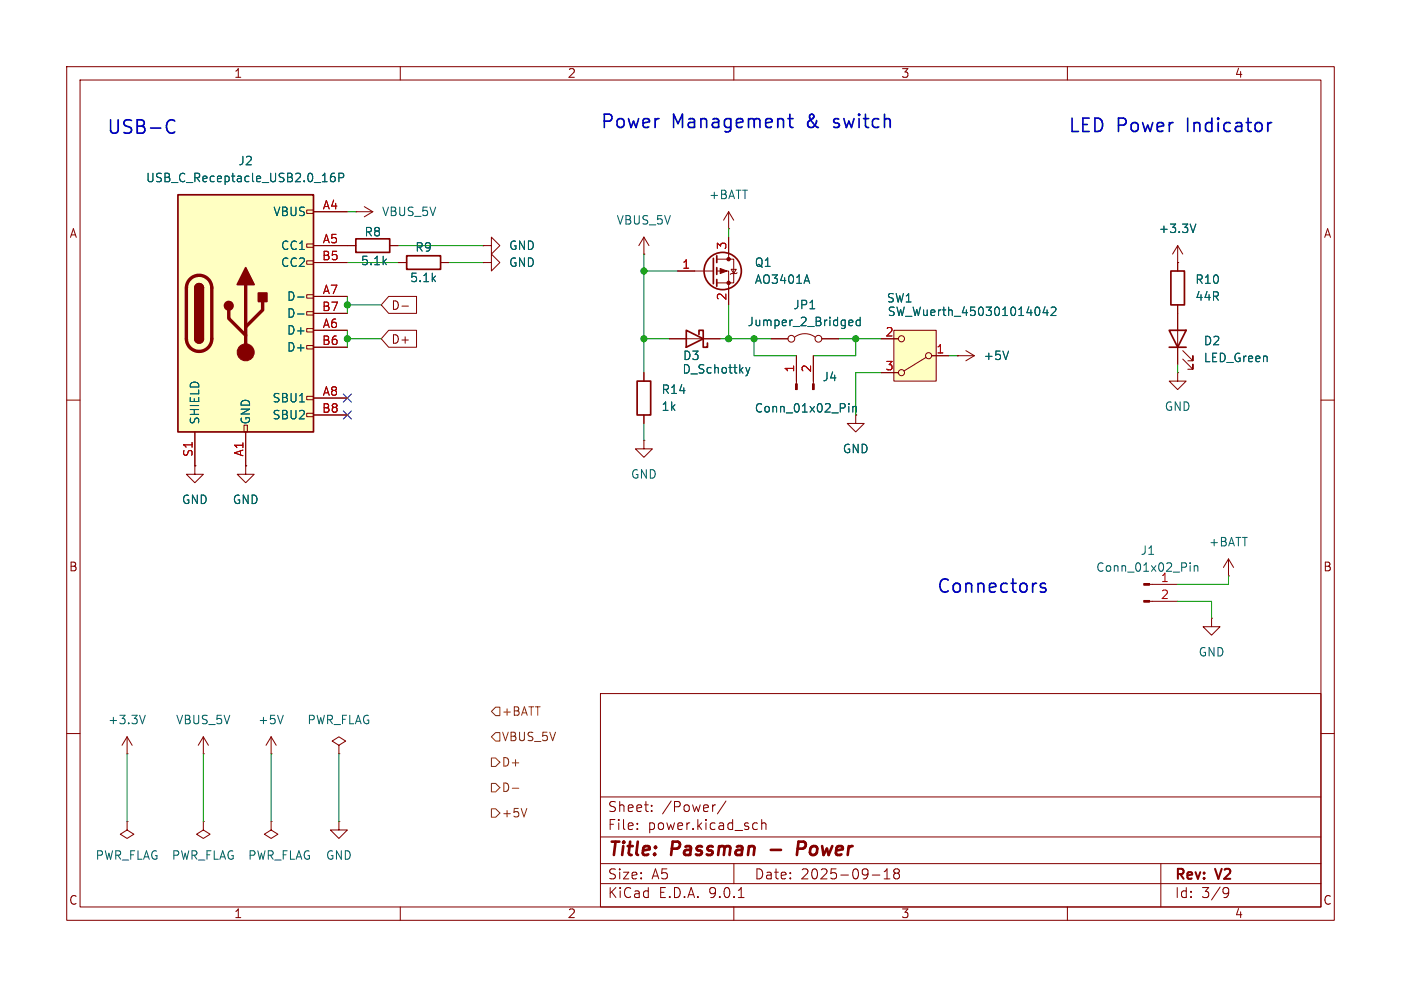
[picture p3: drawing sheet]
<svg xmlns="http://www.w3.org/2000/svg" width="210mm" height="148mm" viewBox="0 0 210 148" stroke-linecap="round" stroke-linejoin="round" font-family="sans-serif">
<g fill="none" stroke="#840000" stroke-width=".15">
<path d="M10 10h190v128h-190zM12 12h186v124h-186zM60 10v2M110 10v2M160 10v2M52.1 36.8h1.2M53.3 31.8h.1M53.3 31.8h2.6M54.6 31l1.3 .8M55.9 31.8l-1.3 .7M58.4 36.8h1.3M59.7 39.4h1.3"/>
<path d="M66 39.4h1.3M72.4 39.4h1.3v-1.3l1.2 1.3-1.2 1.2v-1.2M72.4 39.4h.1M72.4 36.8h1.3v-1.2l1.2 1.2-1.2 1.3v-1.3M72.4 36.8h.1M176.5 39.4h.1M176.5 36.8v3.8M176.5 36.8l-.7 1.3M176.5 36.8l.8 1.3M96.5 55.9v1.3M119.4 53.3v4.3M121.9 53.3v4.3"/>
<path d="M143.5 53.3h.1M143.5 53.3h2.5M144.8 52.6l1.2 .7M146 53.3l-1.2 .8M176.5 55.9v1.3h1.3l-1.3 1.2-1.2-1.2h1.2M176.5 55.9h.1M176.5 45.7v8.9M177.3 53.8l1.5 1.6v-.8v.8h-.7M177.3 52.6l1.5 1.5v-.8v.8h-.7M10 60h2M96.5 62.2v1.3M198 60h2"/>
<path d="M10 110h2M19 113h.1M19 110.5l-.7 1.3M19 110.5l.8 1.3M19 110.5v2.5M30.5 113h.1M30.5 110.5l-.8 1.3M30.5 110.5l.7 1.3M30.5 110.5v2.5M90 104h108v32h-108zM90 119.5h108M198 110h2"/>
<path d="M19 123.2v1.3l1.1 .6-1.1 .6-1-.6 1-.6M19 123.2h.1M30.5 123.2v1.3l1 .6-1 .6-1-.6 1-.6M30.5 123.2h.1M60 136v2M90 132.5h108M90 129.5h108M90 125.5h108M95.5 124.2v.2M95.5 123.5v.1M97.7 121.5v.2M97.7 120.8v.1"/>
<path d="M107.3 120.7l-.3 .1M108.8 120.1l-1.3 1.9M110 136v2M110 129.5v3M110.7 134.6h.8M113.1 123.4l.4 .1M113.5 124.3l-.4 .1M114.2 123.5a.37 .37 0 0 1 .6 .1v.8M114.2 122.9v1.5M130.8 131.2h1.1M132.5 131.8h.9M132.5 130.7l.5-.4v1.5"/>
<path d="M134.3 130.9l-.3 .3v.4l.3 .2 .4-.1 .1-.2v-.4l-.3-.2M134.3 130.9l-.3-.3v-.2l.3-.1 .4 .1 .1 .2v.2l-.3 .1M134.3 130.9h.2M160 136v2M174 129.5v6.5M183.6 133.1h.3l.2 .1a.99 .99 0 0 1-.3 1.4h-.3M184.2 133.7l-.3 .3h-.3"/>
</g>
<path d="M115.5 127.4h1.6M120.5 126.2h-.8l-.3 2M120.5 127.2l-.9 .1" fill="none" stroke="#840000" stroke-width=".4"/>
<g fill="#840000" stroke="#840000" stroke-width=".15">
<path d="M119.3 57.6h.2v.8h-.2z"/>
<path d="M121.8 57.6h.2v.8h-.2z"/>
</g>
<path d="M179.3 33.6l-.5 1.3M151.2 52.6l-.4 1.3M127.2 60.5v.1M127.2 60.9v.9M127.8 60.9v.9M127.8 61.1l.2-.2 .3 .1 .1 .8M21.8 107.3l-.5 1.2" fill="none" stroke="#006464" stroke-width=".15"/>
<path d="M53.3 35.8h5.1v2h-5.1zM61 38.4h5v2h-5zM95.5 57.2h2v5h-2zM175.3 49.5h2.5l-1.3 2.6zM175.3 52.1h2.5M175.5 40.6h2v5.1h-2z" fill="none" stroke="#840000" stroke-width=".25"/>
<path d="M134 49.5h6.3v7.7h-6.3z" fill="#ffffc2"/>
<g fill="none" stroke="#840000" stroke-width=".15">
<path d="M132.1 55.9h2.5M132.1 50.8h2.5M134 49.5h6.3v7.7h-6.3zM138.8 53.6l-3.3 2M139.7 53.3h2.5M29.2 69.9v1.2h1.3l-1.3 1.3-1.3-1.3h1.3M29.2 69.9h.1M36.8 69.9v1.2h1.3l-1.3 1.3-1.2-1.3h1.2M36.8 69.9h.1M128.3 62.2v1.3h1.2l-1.2 1.3-1.3-1.3h1.3M128.3 62.2h.1M181.6 92.7v1.3h1.3l-1.3 1.3-1.3-1.3h1.3"/>
<path d="M181.6 92.7h.1M184.1 86.4h.1M184.1 83.8l-.7 1.3M184.1 83.8l.8 1.3M184.1 83.8v2.6"/>
<circle cx="135.1" cy="55.9" r=".46"/>
<circle cx="135.1" cy="50.8" r=".46"/>
<circle cx="139.2" cy="53.3" r=".46"/>
</g>
<path d="M155.8 46.3v.8M156.7 46l-.4 .9h.8M157 46.5v.8M157.6 46.2l.4-.2 .2 .2 .1 .2-.8 .9h.8" fill="none" stroke="#006464" stroke-width=".15"/>
<path d="M26.7 29.2h20.3v35.6h-20.3z" fill="#ffffc2"/>
<g fill="none" stroke="#840000" stroke-width=".15">
<path d="M46 31.5h1v.5h-1zM46 36.6h1v.5h-1zM46 39.1h1v.5h-1zM47 31.8h5.1M47 36.8h6.3M47 39.4h5.1M58.4 36.8h1.3M59.7 39.4h1.3M66 39.4h1.3M72.4 39.4h.1M72.4 36.8h.1M96.5 38.1h.1"/>
<path d="M96.5 35.6l-.7 1.2M96.5 35.6l.8 1.2M96.5 35.6v2.5M107.4 38.9h2.6v3.5h-2.6M109.2 34.3h.1M109.2 31.8l-.7 1.2M109.2 31.8l.8 1.2M109.2 31.8v2.5M109.2 35.6v3.3M176.5 39.4h.1M176.5 39.4v1.2M46 44.2h1v.5h-1z"/>
<path d="M46 46.7h1v.5h-1zM46 49.3h1v.5h-1zM46 51.8h1v.5h-1zM46 59.4h1v.5h-1zM47 44.5h5.1M47 47h5.1M47 49.5h5.1M47 52.1h5.1M47 59.7h5.1M58.3 49.5h4.1v2.6h-4.1l-1.2-1.3zM58.3 44.4h4.1v2.6h-4.1l-1.2-1.3zM60.3 45.9h.9"/>
<path d="M96.5 55.9v1.3M100.3 50.8h7.6M101.6 40.6h5.3M107.4 40.6h1.8v5.1M109.6 40.4h.8l-.4 .6zM110.5 40.9l-.1 .1h-.8l-.1 .1M115.6 50.8h2.5M119.1 50.5a2.54 2.54 0 0 1 3.1 0M119.4 53.3v3.9M121.9 53.3v3.9M123.2 50.8h2.5M132.1 50.8h2.5"/>
<path d="M132.1 55.9h2.5M139.7 53.3h2.5M143.5 53.3h.1M176.5 45.7v3.8M176.5 52.1v2.5M29.2 69.9h.1M29.2 64.8v5.1M36.6 63.8h.5v1h-.5zM36.8 69.9h.1M36.8 64.8v5.1M46 62h1v.5h-1zM47 62.2h5.1"/>
<path d="M96.5 66v1.3h1.3l-1.3 1.3-1.3-1.3h1.3M96.5 66h.1M96.5 62.2v1.3M128.3 62.2h.1M172.3 87.6h4.2M172.3 90.2h4.2M40.6 113h.1M40.6 110.5l-.7 1.3M40.6 110.5l.8 1.3M40.6 110.5v2.5M50.8 111.8l1-.7-1-.6-1 .6 1 .7v1.2M50.8 113h.1"/>
<path d="M40.6 123.2v1.3l1.1 .6-1.1 .6-1-.6 1-.6M40.6 123.2h.1M50.8 123.2v1.3h1.3l-1.3 1.2-1.3-1.2h1.3M50.8 123.2h.1"/>
<circle cx="118.6" cy="50.8" r=".51"/>
<circle cx="122.7" cy="50.8" r=".51"/>
</g>
<g fill="none" stroke="#840000" stroke-width=".25">
<path d="M26.7 29.2h20.3v35.6h-20.3zM106.9 38.7v3.8M107.4 38.4v1M29.2 43.2a.64 .64 0 0 1 .6-.7 .64 .64 0 0 1 .7 .7M29.2 50.8a.64 .64 0 0 0 .6 .6 .64 .64 0 0 0 .7-.6M102.9 49.5l2.5 1.3-2.5 1.3zM104.8 50.2v-.7h.6v2.6h.6v-.7M107.4 40.1v1M107.4 41.9v1"/>
<circle cx="108.3" cy="40.6" r="2.79"/>
</g>
<path d="M28.5 41.8a1.9 1.9 0 0 1 2.1-.4 1.9 1.9 0 0 1 1.1 1.8v7.6a1.91 1.91 0 0 1-1.9 1.9 1.91 1.91 0 0 1-1.9-1.9v-7.8a1.9 1.9 0 0 1 .6-1.2zM34.3 46.5v1.3l2.5 2.5M36.8 42.7v10.1M39.4 45.2v1.3l-2.6 2.5" fill="none" stroke="#840000" stroke-width=".51"/>
<g fill="#840000" stroke="#840000" stroke-width=".25">
<path d="M29.2 43.2h1.3v7.6h-1.3z"/>
<path d="M29.4 42.7a.64 .64 0 0 1 .7-.1 .64 .64 0 0 1 .4 .6h-1.3z"/>
<path d="M29.2 50.8h1.3a.64 .64 0 0 1-.7 .6 .64 .64 0 0 1-.6-.6z"/>
<path d="M36.8 40.1l1.3 2.6h-2.5z"/>
<path d="M38.7 43.9h1.3v1.3h-1.3z"/>
<circle cx="34.3" cy="45.8" r=".63"/>
</g>
<g fill="#840000" stroke="#840000" stroke-width=".15">
<path d="M171.4 87.5h.9v.3h-.9z"/>
<path d="M171.4 90h.9v.3h-.9z"/>
<path d="M107.9 40.3l1.1 .3-1.1 .4z"/>
<circle cx="36.8" cy="52.8" r="1.27"/>
<circle cx="109.2" cy="38.9" r=".25"/>
<circle cx="109.2" cy="42.4" r=".25"/>
</g>
<g fill="none" stroke="#006464" stroke-width=".15">
<path d="M50.1 26a.5 .5 0 0 0-.6 .5v.5l.2 .2h.3l.2-.1 .1-.4-.2-.2h-.3l-.3 .2M50.8 26.6h.6l.1-.2v-.3l-.2-.1h-.5v1.2M179.3 33.6l-.5 1.3M44.6 44.5h1M44.6 47.1h1M111.8 55.1l.3 .9M112.1 56l-.1 .3-.2 .1M112.4 55.1l-.3 .9M120.9 41.2l.5 1.3M127.3 48.8h.5M127.3 48.1l.4-.1 .1 .3-.6 .1M128.9 48.1l-.3-.1-.3 .2v.4l.2 .2h.4"/>
<path d="M128.9 47.6v1.2M151.2 52.6l-.4 1.3M155.8 46.3v.8M156.7 46l-.4 .9h.8M157 46.5v.8M157.6 46.2l.4-.2 .2 .2 .1 .2-.8 .9h.8M127.2 60.5v.1M127.2 60.9v.9M127.8 60.9v.9M127.8 61.1l.2-.2 .3 .1 .1 .8M178.4 84.4v.1M178.4 84.8v.9"/>
<path d="M179 84.8v.9M179 84.9l.2-.1 .3 .1 .1 .8M42.5 107.3l-.5 1.2"/>
</g>
<path d="M73.7 113.7h.6l.6 .6-.6 .6h-.6zM73.7 117.5h.6l.6 .6-.6 .6h-.6zM74.3 106h.6v1.3h-.6l-.6-.6zM74.3 109.9h.6v1.2h-.6l-.6-.6zM76.8 118.2h1M73.7 121.3h.6l.6 .6-.6 .7h-.6zM79 121.2l-.5 1.3" fill="none" stroke="#725600" stroke-width=".15"/>
<g fill="none" stroke="#009600" stroke-width=".15">
<path d="M52.1 39.4h7.6M52.1 31.8h1.2M59.7 36.8h12.7M67.3 39.4h5.1M96.5 38.1v17.8M109.2 34.3v1.3M52.1 50.8h5M52.1 44.5v2.5M52.1 49.5v2.6M52.1 45.7h5M96.5 50.8h3.8M96.5 40.6h5.1"/>
<path d="M107.9 50.8h7.7M109.2 45.7v5.1M113 50.8v2.5h6.4M125.7 50.8h6.4M128.3 50.8v2.5h-6.4M132.1 55.9h-3.8v6.3M142.2 53.3h1.3M176.5 54.6v1.3M96.5 63.5v2.5M176.5 90.2h5.1v2.5M184.1 86.4v1.2h-7.6M19 113v10.2"/>
<path d="M30.5 113v10.2M40.6 113v10.2M50.8 113v10.2"/>
</g>
<path d="M51.5 59.1l1.2 1.2M52.7 59.1l-1.2 1.2M51.5 61.6l1.2 1.2M52.7 61.6l-1.2 1.2" fill="none" stroke="#000084" stroke-width=".15"/>
<path d="M25.3 18.1a.7 .7 0 0 1 .9 .1M26.2 19.8a.7 .7 0 0 1-.9 .1M118.1 17.8h.8M118.4 17.1v1.7l.1 .2 .4 .1M190 18.4v1.3M190.6 18.4a.51 .51 0 0 0-.6 .4M156.7 87.6l-.5-.1-.3 .3 .1 .2 .7 .2 .1 .2-.1 .3-.2 .1-.6-.1" fill="none" stroke="#0000c2" stroke-width=".25"/>
<g fill="#009600" stroke="#009600" stroke-width=".15">
<circle cx="52.1" cy="50.8" r=".46"/>
<circle cx="52.1" cy="45.7" r=".46"/>
<circle cx="96.5" cy="50.8" r=".46"/>
<circle cx="113" cy="50.8" r=".46"/>
<circle cx="109.2" cy="50.8" r=".46"/>
<circle cx="96.5" cy="40.6" r=".46"/>
<circle cx="128.3" cy="50.8" r=".46"/>
</g>
<g font-size="2.8" fill="#0000c2">
<text x="15.9" y="20.4">USB-C</text>
<text x="89.9" y="19.6">Power</text>
<text x="100.7" y="19.6">Management</text>
<text x="121.1" y="19.6">&amp;</text>
<text x="125.5" y="19.6">switch</text>
<text x="160.1" y="20.2">LED Power</text>
<text x="178.1" y="20.2">Indicator</text>
<text x="140.3" y="89.3">Connectors</text>
</g>
<g font-size="2.8" fill="#840000">
<text x="91" y="128.9">Title:</text>
<text x="100.7" y="128.9">Passman</text>
<text x="121.1" y="128.9">Power</text>
</g>
<g font-size="2.1" fill="#840000">
<text x="91" y="124.7">File:</text>
<text x="91" y="122">Sheet:</text>
<text x="97.1" y="124.7">power.kicad_sch</text>
<text x="99.2" y="122">/Power/</text>
<text x="91" y="134.9">KiCad</text>
<text x="91" y="132.1">Size:</text>
<text x="97.7" y="132.1">A5</text>
<text x="98.7" y="134.9">E.D.A.</text>
<text x="106.3" y="134.9">9.0.1</text>
<text x="113" y="132.1">Date:</text>
<text x="120" y="132.1">2025-09-18</text>
<text x="176" y="132.3">Rev:</text>
<text x="176" y="134.9">Id:</text>
<text x="180.1" y="134.9">3/9</text>
<text x="182.4" y="132.3">V2</text>
</g>
<g font-size="1.8" fill="#840000">
<text x="35" y="11.9">1</text>
<text x="85" y="11.9">2</text>
<text x="135" y="11.9">3</text>
<text x="185" y="11.9">4</text>
<text x="10.3" y="35.9">A</text>
<text x="198.4" y="35.9">A</text>
<text x="58.6" y="46.7">D-</text>
<text x="58.6" y="51.8">D+</text>
<text x="10.3" y="85.9">B</text>
<text x="198.3" y="85.9">B</text>
<text x="10.3" y="135.9">C</text>
<text x="35" y="137.9">1</text>
<text x="85" y="137.9">2</text>
<text x="135" y="137.9">3</text>
<text x="185" y="137.9">4</text>
<text x="198.3" y="135.9">C</text>
</g>
<g font-size="1.8" fill="#006464">
<text x="21.8" y="27.5">USB_C_Receptacle_USB2.0_16P</text>
<text x="35.6" y="25">J2</text>
<text x="40.9" y="32.6">VBUS</text>
<text x="54.5" y="35.7">R8</text>
<text x="57.2" y="32.6">VBUS_5V</text>
<text x="92.3" y="33.9">VBUS_5V</text>
<text x="106.2" y="30.1">+BATT</text>
<text x="173.6" y="35.2">+3.3V</text>
<text x="42" y="37.7">CC1</text>
<text x="42" y="40.2">CC2</text>
<text x="54" y="40">5.1k</text>
<text x="62.2" y="37.9">R9</text>
<text x="76.2" y="40.2">GND</text>
<text x="76.2" y="37.7">GND</text>
<text x="113" y="40.2">Q1</text>
<text x="42.9" y="45.3">D-</text>
<text x="42.9" y="47.9">D-</text>
<text x="61.4" y="42.5">5.1k</text>
<text x="113" y="42.8">AO3401A</text>
<text x="118.8" y="46.6">JP1</text>
<text x="132.8" y="45.6">SW1</text>
<text x="133" y="47.6">SW_Wuerth_450301014042</text>
<text x="179.1" y="42.8">R10</text>
<text x="179.1" y="45.3">44R</text>
<text x="42.9" y="50.4">D+</text>
<text x="42.9" y="52.9">D+</text>
<text x="112" y="49.1">Jumper_2_Bridged</text>
<text x="180.3" y="52">D2</text>
<text x="99.1" y="59.3">R14</text>
<text x="102.2" y="56.2">D_Schottky</text>
<text x="102.3" y="54.2">D3</text>
<text x="123.2" y="57.4">J4</text>
<text x="147.3" y="54.2">+5V</text>
<text x="180.3" y="54.5">LED_Green</text>
<text x="30.1" y="63.8" transform="rotate(-90 30.1 63.8)">SHIELD</text>
<text x="37.7" y="63.8" transform="rotate(-90 37.7 63.8)">GND</text>
<text x="40.8" y="60.6">SBU1</text>
<text x="40.8" y="63.1">SBU2</text>
<text x="99.1" y="61.8">1k</text>
<text x="113" y="62.1">Conn_01x02_Pin</text>
<text x="174.5" y="61.8">GND</text>
<text x="94.5" y="72">GND</text>
<text x="126.2" y="68.2">GND</text>
<text x="27.2" y="75.8">GND</text>
<text x="34.8" y="75.8">GND</text>
<text x="170.9" y="83.4">J1</text>
<text x="181.1" y="82.1">+BATT</text>
<text x="164.2" y="86">Conn_01x02_Pin</text>
<text x="173.9" y="87.4">1</text>
<text x="179.6" y="98.7">GND</text>
<text x="16.1" y="108.8">+3.3V</text>
<text x="26.3" y="108.8">VBUS_5V</text>
<text x="38.6" y="108.8">+5V</text>
<text x="46" y="108.8">PWR_FLAG</text>
<text x="14.2" y="129.1">PWR_FLAG</text>
<text x="25.7" y="129.1">PWR_FLAG</text>
<text x="37.1" y="129.1">PWR_FLAG</text>
<text x="48.8" y="129.1">GND</text>
</g>
<g font-size="1.8" fill="#a90000">
<text x="48.3" y="31.5">A4</text>
<text x="48.2" y="39.1">B5</text>
<text x="48.3" y="36.6">A5</text>
<text x="102.2" y="40.4">1</text>
<text x="109" y="37.5" transform="rotate(-90 109 37.5)">3</text>
<text x="48.2" y="46.7">B7</text>
<text x="48.3" y="44.2">A7</text>
<text x="109" y="45.2" transform="rotate(-90 109 45.2)">2</text>
<text x="48.2" y="51.8">B6</text>
<text x="48.3" y="49.3">A6</text>
<text x="132.6" y="50.5">2</text>
<text x="140.3" y="53.1">1</text>
<text x="48.3" y="59.4">A8</text>
<text x="119.1" y="56" transform="rotate(-90 119.1 56)">1</text>
<text x="121.7" y="56" transform="rotate(-90 121.7 56)">2</text>
<text x="132.6" y="55.6">3</text>
<text x="48.2" y="62">B8</text>
<text x="29" y="68.6" transform="rotate(-90 29 68.6)">S1</text>
<text x="36.6" y="68.6" transform="rotate(-90 36.6 68.6)">A1</text>
<text x="173.9" y="89.9">2</text>
</g>
<g font-size="1.8" fill="#725600">
<text x="75.1" y="107.5">+BATT</text>
<text x="75.1" y="111.4">VBUS_5V</text>
<text x="75.1" y="115.2">D+</text>
<text x="75.1" y="119">D-</text>
<text x="75.1" y="122.8">+5V</text>
</g>
</svg>
